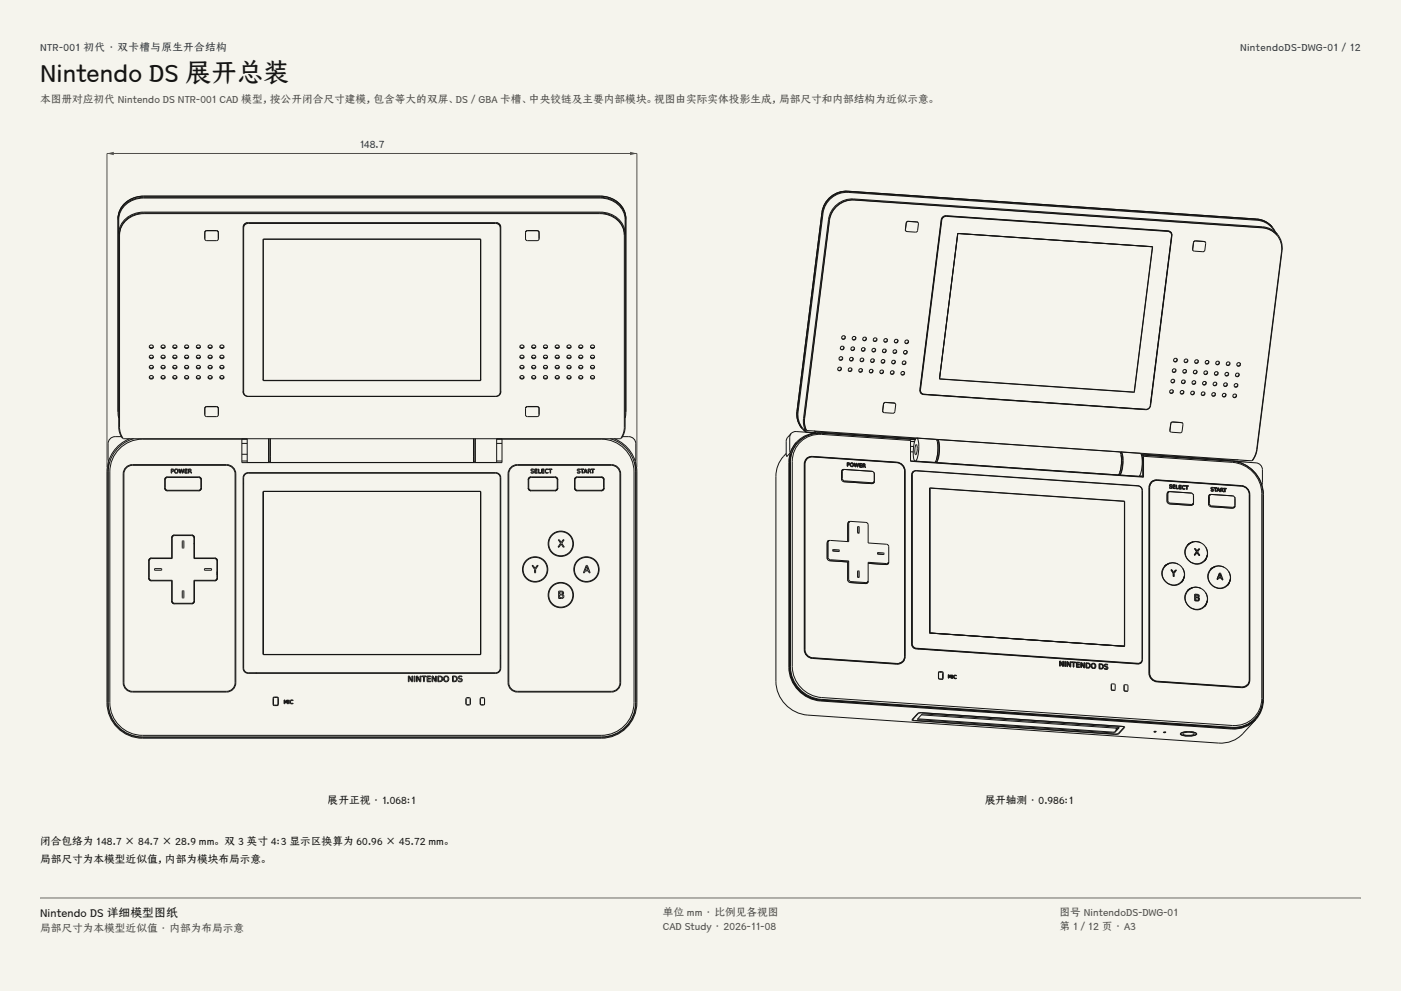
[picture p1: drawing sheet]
<svg xmlns="http://www.w3.org/2000/svg" width="420mm" height="297mm" viewBox="0 0 420 297" stroke-linecap="round" stroke-linejoin="round" font-family="sans-serif">
<g fill="#f5f4ed">
<path d="M0 0h420v297h-420z"/>
<path d="M12 12h396v275h-396z"/>
</g>
<g fill="none" stroke="#141413" stroke-width=".3">
<path d="M35.4 65.5a7.3 7.3 0 0 1 7.7-6.7h136.8a7.3 7.3 0 0 1 7.7 6.7M35.4 65.5a7.2 7.2 0 0 1 7.7-6.7h136.8a7.3 7.3 0 0 1 7.7 6.7M35.4 65.5v58.2l.2 1.6M35.4 65.8a7.2 7.2 0 0 1 7.7-6.7h136.8a7.3 7.3 0 0 1 7.7 6.7M35.6 70a7 7 0 0 1 7.5-6.4h136.8a7.1 7.1 0 0 1 7.5 6.4M35.8 70.4a6.9 6.9 0 0 1 7.4-6.4h136.6a7 7 0 0 1 7.4 6.4M37.6 66a7.9 7.9 0 0 1 5.6-2.2h136.6a7 7 0 0 1 7.4 6.4v57.9l-.3 1.8-.9 1.6h-149l-.9-1.6-.3-1.8v-57.9a5.9 5.9 0 0 1 1.8-4.2zM61.4 69.7l.6-.5h2.9l.6 .5M61.5 69.3l.5-.2 3.2 .1 .3 .4-.1 2.3-.5 .2h-3.2l-.3-.5zM73 68.2a1.29 1.29 0 0 1 1.4-1.2h74.2a1.33 1.33 0 0 1 1.4 1.2M73.2 67.3l1.2-.6h74.2a1.43 1.43 0 0 1 1.5 1.3v49.5a1.38 1.38 0 0 1-1.5 1.3h-74.2a1.43 1.43 0 0 1-1.5-1.3v-49.5zM74.1 66.7l-.6 .3-.5 .9v49.7a1.29 1.29 0 0 0 1.4 1.2"/>
<path d="M78.9 71.7h65.2v42.3h-65.2zM78.9 71.8h65.2M79 71.7l-.1 42.2 .2 .1h64.9v-42.3M148.9 66.7l.6 .3 .5 .9v49.7a1.29 1.29 0 0 1-1.4 1.2M157.5 69.7l.6-.5h2.9l.6 .5M157.6 69.3l.5-.2 3.2 .1 .3 .4-.1 2.3-.5 .2h-3.2l-.3-.5zM187.6 65.5v58.2l-.2 1.6M44.8 113a.64 .64 0 0 0 .6 .4 .64 .64 0 0 0 .6-.4M44.8 109.9a.64 .64 0 0 0 .6 .5 .64 .64 0 0 0 .6-.5M44.8 106.9a.64 .64 0 0 0 .6 .4 .64 .64 0 0 0 .6-.4M44.8 103.8a.64 .64 0 0 0 .6 .4 .64 .64 0 0 0 .6-.4M48.3 113a.64 .64 0 0 0 .6 .4 .64 .64 0 0 0 .6-.4"/>
<path d="M48.3 109.9a.64 .64 0 0 0 .6 .5 .64 .64 0 0 0 .6-.5M48.3 106.9a.64 .64 0 0 0 .6 .4 .64 .64 0 0 0 .6-.4M48.3 103.8a.64 .64 0 0 0 .6 .4 .64 .64 0 0 0 .6-.4M51.8 113a.64 .64 0 0 0 .6 .4 .64 .64 0 0 0 .6-.4M51.8 109.9a.64 .64 0 0 0 .6 .5 .64 .64 0 0 0 .6-.5M51.8 106.9a.64 .64 0 0 0 .6 .4 .64 .64 0 0 0 .6-.4M51.8 103.8a.64 .64 0 0 0 .6 .4 .64 .64 0 0 0 .6-.4M55.3 113a.64 .64 0 0 0 .6 .4 .64 .64 0 0 0 .7-.4M55.3 109.9a.64 .64 0 0 0 .6 .5 .64 .64 0 0 0 .7-.5M55.3 106.9a.64 .64 0 0 0 .6 .4 .64 .64 0 0 0 .7-.4M55.3 103.8a.64 .64 0 0 0 .6 .4 .64 .64 0 0 0 .7-.4M58.9 113a.64 .64 0 0 0 .6 .4 .64 .64 0 0 0 .6-.4"/>
<path d="M58.9 109.9a.64 .64 0 0 0 .6 .5 .64 .64 0 0 0 .6-.5M58.9 106.9a.64 .64 0 0 0 .6 .4 .64 .64 0 0 0 .6-.4M58.9 103.8a.64 .64 0 0 0 .6 .4 .64 .64 0 0 0 .6-.4M62.4 113a.64 .64 0 0 0 .6 .4 .64 .64 0 0 0 .6-.4M62.4 109.9a.64 .64 0 0 0 .6 .5 .64 .64 0 0 0 .6-.5M62.4 106.9a.64 .64 0 0 0 .6 .4 .64 .64 0 0 0 .6-.4M62.4 103.8a.64 .64 0 0 0 .6 .4 .64 .64 0 0 0 .6-.4M65.9 113a.64 .64 0 0 0 .6 .4 .64 .64 0 0 0 .6-.4M65.9 109.9a.64 .64 0 0 0 .6 .5 .64 .64 0 0 0 .6-.5M65.9 106.9a.64 .64 0 0 0 .6 .4 .64 .64 0 0 0 .6-.4M65.9 103.8a.64 .64 0 0 0 .6 .4 .64 .64 0 0 0 .6-.4M72.9 117.3l.2 .7"/>
<path d="M78.9 113.7v.1M144.1 113.7v.1M150.1 117.3l-.2 .7M155.9 113a.64 .64 0 0 0 .6 .4 .64 .64 0 0 0 .6-.4M155.9 109.9a.64 .64 0 0 0 .6 .5 .64 .64 0 0 0 .6-.5M155.9 106.9a.64 .64 0 0 0 .6 .4 .64 .64 0 0 0 .6-.4M155.9 103.8a.64 .64 0 0 0 .6 .4 .64 .64 0 0 0 .6-.4M159.4 113a.64 .64 0 0 0 .6 .4 .64 .64 0 0 0 .6-.4M159.4 109.9a.64 .64 0 0 0 .6 .5 .64 .64 0 0 0 .6-.5M159.4 106.9a.64 .64 0 0 0 .6 .4 .64 .64 0 0 0 .6-.4M159.4 103.8a.64 .64 0 0 0 .6 .4 .64 .64 0 0 0 .6-.4M162.9 113a.64 .64 0 0 0 .6 .4 .64 .64 0 0 0 .6-.4"/>
<path d="M162.9 109.9a.64 .64 0 0 0 .6 .5 .64 .64 0 0 0 .6-.5M162.9 106.9a.64 .64 0 0 0 .6 .4 .64 .64 0 0 0 .6-.4M162.9 103.8a.64 .64 0 0 0 .6 .4 .64 .64 0 0 0 .6-.4M166.4 113a.64 .64 0 0 0 .7 .4 .64 .64 0 0 0 .6-.4M166.4 109.9a.64 .64 0 0 0 .7 .5 .64 .64 0 0 0 .6-.5M166.4 106.9a.64 .64 0 0 0 .7 .4 .64 .64 0 0 0 .6-.4M166.4 103.8a.64 .64 0 0 0 .7 .4 .64 .64 0 0 0 .6-.4M170 113a.64 .64 0 0 0 .6 .4 .64 .64 0 0 0 .6-.4M170 109.9a.64 .64 0 0 0 .6 .5 .64 .64 0 0 0 .6-.5M170 106.9a.64 .64 0 0 0 .6 .4 .64 .64 0 0 0 .6-.4M170 103.8a.64 .64 0 0 0 .6 .4 .64 .64 0 0 0 .6-.4M173.5 113a.64 .64 0 0 0 .6 .4 .64 .64 0 0 0 .6-.4"/>
<path d="M173.5 109.9a.64 .64 0 0 0 .6 .5 .64 .64 0 0 0 .6-.5M173.5 106.9a.64 .64 0 0 0 .6 .4 .64 .64 0 0 0 .6-.4M173.5 103.8a.64 .64 0 0 0 .6 .4 .64 .64 0 0 0 .6-.4M177 113a.64 .64 0 0 0 .6 .4 .64 .64 0 0 0 .6-.4M177 109.9a.64 .64 0 0 0 .6 .5 .64 .64 0 0 0 .6-.5M177 106.9a.64 .64 0 0 0 .6 .4 .64 .64 0 0 0 .6-.4M177 103.8a.64 .64 0 0 0 .6 .4 .64 .64 0 0 0 .6-.4M32.8 138.6l-.3 1.1-.2 1.6v69.4a10.3 10.3 0 0 0 10.3 10.3h137.8a10.3 10.3 0 0 0 10.3-10.3v-69.4l-.2-1.6-.3-1.1M36.4 130.9a3.3 3.3 0 0 0-3.7 1l-.3 1.1v4.3l.2 .9M36.8 131.3l-.5-.5-.4-1.1-.3-1.7v-62.2a7 7 0 0 1 7.5-6.4h136.8a7.1 7.1 0 0 1 7.5 6.4v62.2l-.3 1.7-.4 1.1-.5 .5M38.9 131.5a10.7 10.7 0 0 0-6.8 9.9v69.2a10.7 10.7 0 0 0 10.7 10.6h137.4a10.7 10.7 0 0 0 10.7-10.6v-69.2a10.7 10.7 0 0 0-6.8-9.9M40 131.5a10.3 10.3 0 0 0-7.6 9.9v69.2a10.3 10.3 0 0 0 10.4 10.3h137.4a10.3 10.3 0 0 0 10.4-10.3v-69.2a10.3 10.3 0 0 0-7.6-9.9"/>
<path d="M61.4 122.4l.6-.5h2.9l.6 .5M61.5 122.1l.5-.3 3.2 .1 .3 .4-.1 2.3-.5 .3-3.2-.1-.3-.4zM72.5 132.9h1.6M72.5 138.2h1.6M72.5 131.5v7.1h78v-7.1M72.5 136.1h1.6M74.1 131.5v7.1h6.4v-7.1M74.1 131.6h-31.3a9.8 9.8 0 0 0-9.9 9.8v69.2a9.8 9.8 0 0 0 9.9 9.8h137.4a9.8 9.8 0 0 0 9.9-9.8v-69.2a9.8 9.8 0 0 0-9.9-9.8h-31.3M80.5 136.1h.1M80.5 131.6h.1M80.5 132.9h.1M80.5 138.2h.1"/>
<path d="M80.6 131.5v6.9h.4v-6.9M81 131.6h.1M81 132.9h.1M81 138.2h.1M81.1 131.5v7.1h60.8v-7.1M141.9 131.6h.1M141.9 132.9h.1M141.9 138.2h.1M142 131.5v6.9h.4v-6.9M142.4 131.6h.1M142.4 132.9h.1M142.4 138.2h.1"/>
<path d="M142.5 131.5v7.1h6.4v-7.1M148.9 132.9h1.6M148.9 138.2h1.6M157.5 122.4l.6-.5h2.9l.6 .5M157.6 122.1l.5-.3 3.2 .1 .3 .4-.1 2.3-.5 .3-3.2-.1-.3-.4zM186.6 130.9a3.3 3.3 0 0 1 3.7 1l.3 1.1v4.3l-.2 .9M37.5 140.3a2.77 2.77 0 0 1 2.2-1.1h28.2a2.78 2.78 0 0 1 2.8 2.8v62.6a2.78 2.78 0 0 1-2.8 2.8h-28.2a2.78 2.78 0 0 1-2.8-2.8v-62.6zM37.7 140.4a2.56 2.56 0 0 1 2-.9h28.2a2.56 2.56 0 0 1 2.6 2.5v62.6a2.56 2.56 0 0 1-2.6 2.6h-28.2a2.56 2.56 0 0 1-2.6-2.6v-62.6zM49.6 143.2l.6-.3h9.3a.85 .85 0 0 1 .9 .9v2.4a.85 .85 0 0 1-.9 .9h-9.3a.85 .85 0 0 1-.8-.9v-2.4zM49.8 143.3l.5-.2 9.5 .1 .4 .6v2.7l-.7 .4h-9.5l-.5-.7v-2.4zM51.3 140.6h.4a.41 .41 0 0 1 .4 .5 .41 .41 0 0 1-.6 .2v.5h-.2zM51.5 140.7h.2a.24 .24 0 0 1 .2 .2 .24 .24 0 0 1-.2 .3h-.2z"/>
<path d="M53.6 140.6h.2l.2 1 .3-1h.2l.2 1 .3-1h.2l-.3 1.2h-.3l-.2-1.1-.3 1.1h-.2zM55.4 140.6h.8l-.6 .1v.4h.6l-.6 .1v.5l.6 .1h-.8zM56.5 140.6h.4a.35 .35 0 0 1 .4 .2 .35 .35 0 0 1-.2 .4l.4 .6-.7-.5h-.1v.5h-.2zM56.7 140.7l.4 .1v.3h-.4zM72.9 144.8h.1M72.9 145h.1M73.2 142.3l1.2-.7h74.2a1.5 1.5 0 0 1 1.5 1.5v57.2a1.5 1.5 0 0 1-1.5 1.5h-74.2a1.5 1.5 0 0 1-1.5-1.5v-57.2zM73.3 142.4l1.1-.6h74.2a1.39 1.39 0 0 1 1.4 1.4v57a1.39 1.39 0 0 1-1.4 1.4h-74.2a1.39 1.39 0 0 1-1.4-1.4v-57zM78.9 147.3h65.2v48.9h-65.2zM79.1 147.3l-.2 .2v48.5l.2 .1h64.9l.1-48.6-.2-.2M152.9 140.3a2.77 2.77 0 0 1 2.2-1.1h28.2a2.78 2.78 0 0 1 2.8 2.8v62.6a2.78 2.78 0 0 1-2.8 2.8h-28.2a2.78 2.78 0 0 1-2.8-2.8v-62.6zM153.1 140.4a2.56 2.56 0 0 1 2-.9h28.2a2.56 2.56 0 0 1 2.6 2.5v62.6a2.56 2.56 0 0 1-2.6 2.6h-28.2a2.56 2.56 0 0 1-2.6-2.6v-62.6z"/>
<path d="M158.6 143.2l.6-.3h7.2a.85 .85 0 0 1 .8 .9v2.4a.85 .85 0 0 1-.8 .9h-7.2a.85 .85 0 0 1-.9-.9v-2.4zM158.7 143.3l.6-.2 7.3 .1 .5 .6-.1 2.7-.7 .4h-7.3l-.5-.7v-2.4zM159.3 140.6h.7v.2l-.6-.1a.31 .31 0 0 0 0 .4 .31 .31 0 0 0 .4 0 .42 .42 0 0 1 0 .7 .42 .42 0 0 1-.6-.2l.2 .1a.27 .27 0 0 0 .4 0 .27 .27 0 0 0-.1-.4 .42 .42 0 0 1-.5-.2 .42 .42 0 0 1 .1-.5zM160.3 140.6h.8l-.6 .1v.4h.6l-.6 .1v.5l.6 .1h-.8zM161.4 140.6h.2v1.1l.6 .1h-.8zM162.3 140.6h.8l-.6 .1v.4h.6l-.6 .1v.5l.7 .1h-.9zM163.5 140.7a.49 .49 0 0 1 .9 .1 .49 .49 0 0 0-.7 0 .49 .49 0 0 0 0 .7 .49 .49 0 0 0 .7 0 .6 .6 0 0 1-.9 .1 .6 .6 0 0 1 0-.9zM164.5 140.6h1l-.4 .1v1.1h-.2v-1.1zM172.5 143.2l.6-.3h7.1a.85 .85 0 0 1 .9 .9v2.4a.85 .85 0 0 1-.9 .9h-7.1a.85 .85 0 0 1-.9-.9v-2.4zM172.6 143.3l.5-.2 7.4 .1 .4 .6v2.7l-.7 .4h-7.3l-.5-.7v-2.4zM173.2 140.6h.6v.2l-.5-.1a.31 .31 0 0 0 0 .4 .31 .31 0 0 0 .4 0 .42 .42 0 0 1 0 .7 .42 .42 0 0 1-.7-.2l.2 .1a.27 .27 0 0 0 .4 0 .27 .27 0 0 0 0-.4 .42 .42 0 0 1-.5-.2 .42 .42 0 0 1 .1-.5zM174 140.6h1.1l-.5 .1v1.1h-.1v-1.1z"/>
<path d="M175.4 140.6h.2l.5 1.2-.3-.3h-.6l-.2 .3zM175.5 140.7l.3 .6h-.5zM176.3 140.6h.4a.35 .35 0 0 1 .4 .2 .35 .35 0 0 1-.2 .4l.4 .6-.7-.5h-.1v.5h-.2zM176.5 140.7l.4 .1v.3h-.4zM177.2 140.6h1l-.4 .1v1.1h-.2v-1.1zM44.8 167.5l.6-.3h6.1v-6a.85 .85 0 0 1 .8-.9h5.1a.85 .85 0 0 1 .9 .9v6h6a.85 .85 0 0 1 .9 .9v5.1a.85 .85 0 0 1-.9 .9h-6v6a.85 .85 0 0 1-.9 .9h-5.1a.85 .85 0 0 1-.8-.9v-6h-6.1a.85 .85 0 0 1-.8-.9v-5.1zM44.9 167.6l.6-.2h6.1v-6.1l.2-.6 .6-.2 5.3 .1 .4 .7v6.1h6.2l.5 .2 .2 .5v5.4l-.7 .4h-6.2v6.2l-.2 .5-.5 .2-5.3-.1-.5-.6v-6.2h-6.1l-.7-.4-.1-5.4zM46.4 170.4h2l.1 .4-2.1 .1zM54.7 162.1l.4 .1-.1 2h-.4zM54.7 177.1h.4l-.1 2.1-.4-.1zM58.1 162.8l.2 .2M58.3 161l-.2 .2"/>
<path d="M61.3 170.4h2l.1 .4-2 .1zM65 171.3v1M159.5 169.5h.3l.6 .9 .6-.9h.3l-.7 1.1v1.1h-.3v-1.1zM167.4 161.8h.3l.5 .8 .6-.8h.3l-.7 1 .8 1.2h-.4l-.6-1-.6 1h-.3l.8-1.2zM167.5 177.2h.7a.53 .53 0 0 1 .7 .3 .53 .53 0 0 1-.3 .7 .62 .62 0 0 1 .4 .7 .62 .62 0 0 1-.7 .5h-.8zM167.8 178.3h.5a.41 .41 0 0 1 .4 .4 .41 .41 0 0 1-.4 .4h-.5zM167.8 177.4h.4a.34 .34 0 0 1 .5 .3 .34 .34 0 0 1-.5 .4h-.4zM175.7 169.5h.4l.8 2.2h-.3l-.2-.6h-1l-.2 .6h-.3zM175.9 169.8l.4 1.1h-.8zM150 196.4l.1 .1M150 196.6h.1M150.1 197.4h-.1"/>
<path d="M150.1 197.2h-.1M76.8 201.6v.2M77 201.6v.2M82 209l1.1-.1 .3 .2 .1 2-.2 .3-1.1 .1-.3-.2v-2zM82.1 209.1l1.2 .1-.1 2.1-1.2-.1zM85.2 209.8h.2l.3 .8 .3-.8h.2v1.1h-.1v-1l-.3 .8-.5-.8v1h-.1zM86.5 209.8h.2v1.1h-.2zM87.1 209.9a.45 .45 0 0 1 .8 .1 .45 .45 0 0 0-.7 0 .45 .45 0 0 0 0 .7 .45 .45 0 0 0 .7 0 .55 .55 0 0 1-.9 .1 .55 .55 0 0 1 .1-.9zM122.4 202.6h.3l.8 1.4v-1.4h.2v1.7h-.3l-.8-1.4v1.4h-.2zM124.2 202.6h.2v1.7h-.2zM124.9 202.6h.3l.7 1.4v-1.4h.2v1.7h-.3l-.7-1.4v1.4h-.2zM126.4 202.6h1.4v.2h-.6v1.5h-.2v-1.5h-.6z"/>
<path d="M128 202.6h1.1v.2h-.8v.5h.8v.2h-.8v.6h.8v.2h-1.1zM129.5 202.6h.3l.8 1.4v-1.4h.2v1.7h-.3l-.8-1.4v1.4h-.2zM131.3 202.6a.97 .97 0 0 1 1.4 .9 .97 .97 0 0 1-1.4 .8zM131.5 202.8a.71 .71 0 0 1 1 .7 .71 .71 0 0 1-1 .6zM135.7 202.6a.97 .97 0 0 1 1.4 .9 .97 .97 0 0 1-1.4 .8zM135.9 202.8a.71 .71 0 0 1 .9 .7 .71 .71 0 0 1-.9 .6zM137.5 202.7a.61 .61 0 0 1 1 .2l-.1-.1a.36 .36 0 0 0-.6-.1 .36 .36 0 0 0 0 .6 .61 .61 0 0 1 .8 .7 .61 .61 0 0 1-1.1 .3l-.1-.3a.44 .44 0 0 0 .6 .2 .44 .44 0 0 0 .2-.6 .57 .57 0 0 1-.7-.2 .57 .57 0 0 1 0-.7zM139.8 209.2h1.1v2l-1.2-.1zM144.1 209.2h1.1l-.1 2-1.1-.1z"/>
<circle cx="45.4" cy="110.1" r=".6"/>
<circle cx="45.4" cy="113.1" r=".6"/>
<circle cx="45.4" cy="104" r=".6"/>
<circle cx="45.4" cy="107" r=".6"/>
<circle cx="48.9" cy="104" r=".6"/>
<circle cx="48.9" cy="110.1" r=".6"/>
<circle cx="48.9" cy="113.1" r=".6"/>
<circle cx="48.9" cy="107" r=".6"/>
<circle cx="52.4" cy="113.1" r=".6"/>
<circle cx="52.4" cy="110.1" r=".6"/>
<circle cx="52.4" cy="104" r=".6"/>
<circle cx="52.4" cy="107" r=".6"/>
<circle cx="56" cy="113.1" r=".6"/>
<circle cx="56" cy="104" r=".6"/>
<circle cx="56" cy="110.1" r=".6"/>
<circle cx="56" cy="107" r=".6"/>
<circle cx="59.5" cy="104" r=".6"/>
<circle cx="59.5" cy="110.1" r=".6"/>
<circle cx="59.5" cy="113.1" r=".6"/>
<circle cx="59.5" cy="107" r=".6"/>
<circle cx="63" cy="110.1" r=".6"/>
<circle cx="63" cy="113.1" r=".6"/>
<circle cx="63" cy="104" r=".6"/>
<circle cx="63" cy="107" r=".6"/>
<circle cx="66.5" cy="110.1" r=".6"/>
<circle cx="66.5" cy="104" r=".6"/>
<circle cx="66.5" cy="113.1" r=".6"/>
<circle cx="66.5" cy="107" r=".6"/>
<circle cx="156.5" cy="113.1" r=".6"/>
<circle cx="156.5" cy="104" r=".6"/>
<circle cx="156.5" cy="110.1" r=".6"/>
<circle cx="156.5" cy="107" r=".6"/>
<circle cx="160" cy="110.1" r=".6"/>
<circle cx="160" cy="113.1" r=".6"/>
<circle cx="160" cy="104" r=".6"/>
<circle cx="160" cy="107" r=".6"/>
<circle cx="163.6" cy="110.1" r=".6"/>
<circle cx="163.6" cy="113.1" r=".6"/>
<circle cx="163.6" cy="104" r=".6"/>
<circle cx="163.6" cy="107" r=".6"/>
<circle cx="167.1" cy="113.1" r=".6"/>
<circle cx="167.1" cy="104" r=".6"/>
<circle cx="167.1" cy="110.1" r=".6"/>
<circle cx="167.1" cy="107" r=".6"/>
<circle cx="170.6" cy="113.1" r=".6"/>
<circle cx="170.6" cy="104" r=".6"/>
<circle cx="170.6" cy="110.1" r=".6"/>
<circle cx="170.6" cy="107" r=".6"/>
<circle cx="174.1" cy="104" r=".6"/>
<circle cx="174.1" cy="113.1" r=".6"/>
<circle cx="174.1" cy="110.1" r=".6"/>
<circle cx="174.1" cy="107" r=".6"/>
<circle cx="177.7" cy="104" r=".6"/>
<circle cx="177.7" cy="113.1" r=".6"/>
<circle cx="177.7" cy="110.1" r=".6"/>
<circle cx="177.7" cy="107" r=".6"/>
<circle cx="52.9" cy="141.2" r=".63"/>
<circle cx="52.9" cy="141.2" r=".48"/>
<circle cx="160.4" cy="170.7" r="3.8"/>
<circle cx="160.4" cy="170.7" r="3.6"/>
<circle cx="168.1" cy="178.3" r="3.8"/>
<circle cx="168.1" cy="163" r="3.8"/>
<circle cx="168.1" cy="163" r="3.6"/>
<circle cx="168.1" cy="178.3" r="3.6"/>
<circle cx="175.8" cy="170.7" r="3.8"/>
<circle cx="175.8" cy="170.7" r="3.6"/>
<circle cx="133.8" cy="203.4" r=".85"/>
<circle cx="133.8" cy="203.4" r=".64"/>
</g>
<path d="M32.1 140v-94h158.8v94" fill="none" stroke="#504e49" stroke-width=".3"/>
<g fill="#504e49">
<path d="M32.1 46l2-.5v1z"/>
<path d="M188.9 45.5l2 .5-2 .5z"/>
</g>
<g fill="none" stroke="#141413" stroke-width=".3">
<path d="M254.2 57.3a7.4 7.4 0 0 0-7.8 6.4M246.4 63.7a7.4 7.4 0 0 1 7.7-6.4l122.6 8.4 1.5 .2 1.4 .6 1.7 1.5M246.4 63.7l-7.5 59.6M271.4 68.8l.1 .4M271.5 69.2h.1M272.3 66.3l-.6 .5-.1 2.4M272.3 66.3l2.9 .4M272.3 66.4l-.6 .4M274.8 66.5l.4 .2M275.2 66.7h.1M275.2 66.7l-.1 2.4-.3 .4-3.2-.3M282.5 65.1l1.2-.5 66.5 4.6a1.25 1.25 0 0 1 1.1 1.4l-6.4 50.9a1.44 1.44 0 0 1-1.5 1.3l-66.5-4.5a1.25 1.25 0 0 1-1.1-1.5l6.4-50.9z"/>
<path d="M287.1 70.1l58.3 3.8M287.1 70.1l-5.5 43.4M287.1 70.1l-5.4 43.4M287.1 70.1l.2-.1-.2 .1M345.3 73.9l.1 .1M345.3 74h.1M345.4 74h.1M345.4 73.9l-5.4 43.6-58.4-4M345.4 74l-5.4 43.5-58.3-4M345.4 73.9v.1M351 69.8l-.9-.4-66.4-4.6a1.34 1.34 0 0 0-1.4 1.2l-6.4 50.8 .3 .9M351 69.8l.2 .9"/>
<path d="M351 69.8l-1-.6-66.4-4.5a1.34 1.34 0 0 0-1.4 1.2l-6.4 50.8 .4 1M351 69.6l.3 .9-6.5 51a1.34 1.34 0 0 1-1.4 1.2M357.5 74.7l.1 .4M357.6 75v.1M357.6 75.1h.1M357.8 72.7l-.1 2.4M358.4 72.2l-.6 .5M361 72.4l.3 .1M361.3 72.5h.1M361.3 72.5v.1M361.3 72.6l-2.9-.4-.6 .5M361.3 72.6l-.1 2.4-.3 .4-3.2-.3"/>
<path d="M376.7 65.6a6.6 6.6 0 0 1 4.6 2.4M381.3 68l.2 .1M381.5 68.1l-1.8-1.4-1.3-.6-1.5-.3-122.6-8.3a7.4 7.4 0 0 0-7.8 6.3l-7.5 59.6a6.5 6.5 0 0 0 1.5 5.1M381.5 68.1l.8 1.3M382.8 70.5l-1.6-1.4-1.3-.5-1.5-.3-122.3-8.3a7.1 7.1 0 0 0-7.4 6.1l-7.5 59.3v1.9l.6 1.7M382.8 70.5l.8 1.2 .5 1.4 .1 2.2-7.5 59.4-.4 1.8-1 1.6-133.5-9.1M382.8 70.5a6.2 6.2 0 0 0-4.5-2.3l-122.3-8.3a7.1 7.1 0 0 0-7.4 6.1l-7.5 59.3a5.9 5.9 0 0 0 .7 3.7M382.9 70.2a8.5 8.5 0 0 0-4.6-3.9l-1.5-.3-122.5-8.3a7.2 7.2 0 0 0-7.6 6.2l-7.5 59.6a6.7 6.7 0 0 0 2.1 5.6M382.9 70.2l-1-1-1.3-.7-2.1-.5-122.6-8.4a7.2 7.2 0 0 0-7.5 6.2l-7.5 59.6v1.8l.4 1.7M382.9 70.2l.9 1.3 .4 1.3 .1 2.3-7.4 59.6-.5 1.7-1 1.6M252.1 110.2l.1 .1a.58 .58 0 0 1-.3 .6 .58 .58 0 0 1-.7 0M252.5 107v.2a.58 .58 0 0 1-.2 .6 .58 .58 0 0 1-.7 0"/>
<path d="M252.9 103.9v.2a.58 .58 0 0 1-.2 .6 .58 .58 0 0 1-.7-.1M253.3 100.7v.2a.58 .58 0 0 1-.2 .6 .58 .58 0 0 1-.7 0M255.2 110.4l.1 .2a.58 .58 0 0 1-.3 .6 .58 .58 0 0 1-.6-.1M255.6 107.2l.1 .2a.58 .58 0 0 1-.3 .6 .58 .58 0 0 1-.6 0M256 104.1l.1 .2a.58 .58 0 0 1-.3 .6 .58 .58 0 0 1-.6-.1M256.4 101l.1 .1a.58 .58 0 0 1-.3 .6 .58 .58 0 0 1-.6 0M258.4 110.6l.1 .2a.58 .58 0 0 1-.3 .6 .58 .58 0 0 1-.7-.1M258.8 107.5l.1 .1a.58 .58 0 0 1-.3 .6 .58 .58 0 0 1-.7 0M259.2 104.3l.1 .2a.58 .58 0 0 1-.3 .6 .58 .58 0 0 1-.7-.1M259.6 101.2l.1 .1a.58 .58 0 0 1-.3 .7 .58 .58 0 0 1-.7-.1M261.6 110.8v.2a.58 .58 0 0 1-.2 .6 .58 .58 0 0 1-.7-.1M262 107.7v.1a.58 .58 0 0 1-.3 .7 .58 .58 0 0 1-.6-.1"/>
<path d="M262.3 104.5l.1 .2a.58 .58 0 0 1-.3 .6 .58 .58 0 0 1-.6 0M262.7 101.4l.1 .2a.58 .58 0 0 1-.3 .6 .58 .58 0 0 1-.6-.1M264.7 111l.1 .2a.58 .58 0 0 1-.3 .6 .58 .58 0 0 1-.7 0M265.1 107.9l.1 .2a.58 .58 0 0 1-.3 .6 .58 .58 0 0 1-.7-.1M265.5 104.7l.1 .2a.58 .58 0 0 1-.3 .6 .58 .58 0 0 1-.7 0M265.9 101.6l.1 .2a.58 .58 0 0 1-.3 .6 .58 .58 0 0 1-.7-.1M267.9 111.2v.2a.58 .58 0 0 1-.2 .6 .58 .58 0 0 1-.7 0M268.3 108.1v.2a.58 .58 0 0 1-.2 .6 .58 .58 0 0 1-.7-.1M268.7 105v.1a.58 .58 0 0 1-.2 .6 .58 .58 0 0 1-.7 0M269.1 101.8v.2a.58 .58 0 0 1-.2 .6 .58 .58 0 0 1-.7-.1M271 111.5l.1 .1a.58 .58 0 0 1-.3 .6 .58 .58 0 0 1-.6 0M271.4 108.3l.1 .2a.58 .58 0 0 1-.3 .6 .58 .58 0 0 1-.6-.1"/>
<path d="M271.8 105.2l.1 .1a.58 .58 0 0 1-.3 .7 .58 .58 0 0 1-.7-.1M272.2 102l.1 .2a.58 .58 0 0 1-.3 .6 .58 .58 0 0 1-.7 0M276 117.8l.8 .4 66.6 4.5M276.2 117.7l.8 .5M281.6 113.5h.1M281.7 113.4v.1M281.7 113.5h.1M351.6 116.9l.1 .2a.58 .58 0 0 1-.3 .6 .58 .58 0 0 1-.7 0M352 113.8l.1 .2a.58 .58 0 0 1-.3 .6 .58 .58 0 0 1-.7-.1M352.4 110.7l.1 .1a.58 .58 0 0 1-.3 .6 .58 .58 0 0 1-.7 0M352.8 107.5l.1 .2a.58 .58 0 0 1-.3 .6 .58 .58 0 0 1-.7-.1M354.8 117.2v.1a.58 .58 0 0 1-.2 .6 .58 .58 0 0 1-.7 0"/>
<path d="M355.1 114l.1 .2a.58 .58 0 0 1-.3 .6 .58 .58 0 0 1-.6-.1M355.5 110.9l.1 .1a.58 .58 0 0 1-.3 .7 .58 .58 0 0 1-.6-.1M355.9 107.7l.1 .2a.58 .58 0 0 1-.3 .6 .58 .58 0 0 1-.6 0M357.9 117.4l.1 .1a.58 .58 0 0 1-.3 .7 .58 .58 0 0 1-.7-.1M358.3 114.2l.1 .2a.58 .58 0 0 1-.3 .6 .58 .58 0 0 1-.7 0M358.7 111.1l.1 .2a.58 .58 0 0 1-.3 .6 .58 .58 0 0 1-.7-.1M359.1 107.9l.1 .2a.58 .58 0 0 1-.3 .6 .58 .58 0 0 1-.7 0M361.1 117.6v.2a.58 .58 0 0 1-.2 .6 .58 .58 0 0 1-.7-.1M361.5 114.4v.2a.58 .58 0 0 1-.2 .6 .58 .58 0 0 1-.7 0M361.9 111.3v.2a.58 .58 0 0 1-.2 .6 .58 .58 0 0 1-.7-.1M362.3 108.2v.1a.58 .58 0 0 1-.3 .6 .58 .58 0 0 1-.6 0M364.2 117.8l.1 .2a.58 .58 0 0 1-.3 .6 .58 .58 0 0 1-.6-.1"/>
<path d="M364.6 114.7l.1 .1a.58 .58 0 0 1-.3 .6 .58 .58 0 0 1-.7 0M365 111.5l.1 .2a.58 .58 0 0 1-.3 .6 .58 .58 0 0 1-.7-.1M365.4 108.4l.1 .1a.58 .58 0 0 1-.3 .7 .58 .58 0 0 1-.7-.1M367.4 118l.1 .2a.58 .58 0 0 1-.3 .6 .58 .58 0 0 1-.7-.1M367.8 114.9v.1a.58 .58 0 0 1-.2 .7 .58 .58 0 0 1-.7-.1M368.2 111.7v.2a.58 .58 0 0 1-.2 .6 .58 .58 0 0 1-.7 0M368.6 108.6v.2a.58 .58 0 0 1-.2 .6 .58 .58 0 0 1-.7-.1M370.5 118.2l.1 .2a.58 .58 0 0 1-.3 .6 .58 .58 0 0 1-.6 0M370.9 115.1l.1 .2a.58 .58 0 0 1-.3 .6 .58 .58 0 0 1-.6-.1M371.3 111.9l.1 .2a.58 .58 0 0 1-.3 .6 .58 .58 0 0 1-.6 0M371.7 108.8l.1 .2a.58 .58 0 0 1-.3 .6 .58 .58 0 0 1-.6-.1M235.7 135.9a9.2 9.2 0 0 0-3.1 6.9v61.4a10.4 10.4 0 0 0 9.6 10.1l123.1 8.4a9 9 0 0 0 7.3-2.8l3.9-4.2"/>
<path d="M237.1 136.1l-.4 2.4v61.6M237.1 136.1l-.4 2.4M237.1 136.1h.1M237.2 129.9l-.5 1.2 .2 4.6M237.2 129.9a3.5 3.5 0 0 0-1.5 2v4.1l.2 .8 1-1.1M238.8 132.6l-1.1 1.4-.8 1.7M238.8 132.5v.1M238.8 132.5a8.9 8.9 0 0 0-2.3 6.1v61.4a10.4 10.4 0 0 0 9.6 10.1l123.1 8.4a9 9 0 0 0 7.3-2.8M238.9 123.3a6.6 6.6 0 0 0 1.5 5M238.9 123.3a6.5 6.5 0 0 0 1.5 5M239.2 132.6a8.5 8.5 0 0 0-2.4 6v61.4a10 10 0 0 0 9.3 9.7l123.1 8.4a8.6 8.6 0 0 0 7.2-2.8M239.2 132.6a8.5 8.5 0 0 0-2.2 5.8v61.4a10 10 0 0 0 9.2 9.8l123.2 8.4a8.7 8.7 0 0 0 7-2.7"/>
<path d="M240.4 128.3l.1 .2M240.5 128.5l1.1 1M241.3 129.1l.7 .4M241.3 128.9l-.1-.2 .1 .4M241.3 128.9l.4 .1M241.3 128.9h.1M241.6 129.5h.1M241.7 137.6l.6-.5 1.2-.2 25.3 1.7a2.69 2.69 0 0 1 2.5 2.6v55.6l-.6 1.6M241.7 137.5l.7-.5 1.2-.2 25.2 1.7a2.69 2.69 0 0 1 2.5 2.6v55.7a2.28 2.28 0 0 1-2.5 2.3l-25.2-1.8a2.69 2.69 0 0 1-2.5-2.6v-55.6l.2-.9zM241.8 137.7l-.6 1.5v55.6l.3 1 1 1.1 1 .3 25.3 1.7h.8l.9-.6M241.8 137.7h.1M241.9 137.6l-.6 1.5v55.6l.2 1 1.1 1.1 1 .3 25.3 1.7 1.1-.2 .6-.4"/>
<path d="M241.9 137.6l.9-.6h.8l25.3 1.7 1 .3 1 1.1 .3 1v55.6l-.6 1.5M241.9 137.6l-.1 .1M244 129.2l2 .3 28.6 2M244.6 129.7l-5.9-.4-.8 .2-.7 .4M246.2 129.9a8.7 8.7 0 0 0-7 2.7M246.2 129.9l28.2 1.9M254 139.7h.2M254 138.6l.6 .1 .1 .5M254 138.6h.1M254 139.7h.1M254 138.6v1.1M254.2 139.7v.1"/>
<path d="M254.3 138.8l.3 .2M254.3 138.8h-.1v.4l.4-.2M254.6 139.3h-.4v.4M254.7 139.2h.1M254.9 139.2l.3 .6 .6-.1M255 138.8a.59 .59 0 0 1 .8 .1 .59 .59 0 0 1 0 .8M255 138.8l-.1 .4M255.1 138.9a.44 .44 0 0 0 0 .6 .44 .44 0 0 0 .5 .1M255.4 138.8l-.3 .1M255.4 138.8l.3 .3-.1 .5M255.6 139.6h.1M255.8 139.7h.1"/>
<path d="M256 138.8l.4 .9 .3-.9M256 138.8h.1M256 138.8l.3 1.1M256.3 139.9h.2M256.3 139.9h.1M256.5 139.9l.3-.9 .2 .9M256.5 139.9h.1M256.7 138.8h.1l.3 1 .2-1M256.7 138.8h.1M257 139.9l.2 .1M257 139.9h.1M257.2 140h.1"/>
<path d="M257.3 138.8l.2 .1-.3 1.1M257.3 138.8v.1M257.7 140h.7M257.7 138.9l.7 .1M257.7 138.9h.1M257.7 140h.1M257.7 138.9v1.1M258.4 139.5h-.6v.4l.6 .1M258.4 139.5h.1M258.4 139h-.6v.3l.6 .2M258.4 139v.1M258.6 138.9l.7 .2v.4"/>
<path d="M258.6 138.9h.1M258.6 138.9v1.2M259.2 139.2l-.4-.1v.4l.4-.2M259.2 139.2v.1M259.2 139.1v.2M259.2 139.8l-.4-.2v.5M259.2 139.8h.1M259.2 139.8l.2 .3M259.3 139.5l.2 .6M259.3 139.5h.1M264.6 123.1l.1 .4M264.7 123.5h.1"/>
<path d="M264.8 121.1l-.1 2.4M265.5 120.6l-.6 .5M268 120.8l.4 .1M268.4 120.9v.1M268.4 121l-3-.4-.6 .5M268.4 121l-.1 2.4-.4 .4-3.2-.3M272.9 131.7l.1 .3M273 132l-26.7-1.8a8.1 8.1 0 0 0-8.8 8.1v61.4a9.5 9.5 0 0 0 8.8 9.3l123.2 8.4a8.1 8.1 0 0 0 8.8-8.1v-61.4a9.5 9.5 0 0 0-8.8-9.3l-26.7-1.8M273 138.1l69.6 4.7M273 133.8h.9M273 135.4h.8M273 132v6.3l69.8 4.7v-6.2"/>
<path d="M274.2 132.3h-1.2l1.2 .1M274.5 131.6l-28.4-1.9a9 9 0 0 0-7.3 2.8M274.5 133.4l.2-.2a3.3 3.3 0 0 1-.2 3.1l-.3-1.2zM274.5 131.5l.3-.2a5.4 5.4 0 0 1 .5 4.4l-.1 .8a2.05 2.05 0 0 1-.8 1.7 5.9 5.9 0 0 1-.5-4.5zM274.8 131.3l5.8 .4a5.4 5.4 0 0 1 .5 4.4l-.2 .8a2.05 2.05 0 0 1-.8 1.7M278.2 138.5h.1M280.9 131.8l.2-.1a7.2 7.2 0 0 1 .2 5.7l-.3 .9-.4 .3-.2-.1 .1-.1a7 7 0 0 0 .9-5.5l-.2-.8-.4-.2zM281.1 132.6l.1 2.3-.5 2.9M281.1 131.7l54.5 3.7a7.2 7.2 0 0 1 .2 5.7l-.3 .9-.4 .3M336 135.5h.1a5.4 5.4 0 0 1 .5 4.4l-.2 .8a1.57 1.57 0 0 1-.9 1.6l.1-.1a7 7 0 0 0 .9-5.6l-.3-.8-.3-.1zM336.1 136.4l.1 2.3-.5 2.8M336.1 135.5l5.7 .4a5.4 5.4 0 0 1 .5 4.3l-.1 .9a2.05 2.05 0 0 1-.8 1.7"/>
<path d="M342.1 136.1l26.1 1.7h3M342.2 136.3l27 1.8a10.4 10.4 0 0 1 9.6 10.1v61.4a8.9 8.9 0 0 1-2.3 6.1M342.2 136.4l27.2 1.8a10 10 0 0 1 9.2 9.8v61.4a8.6 8.6 0 0 1-2.2 5.9M342.3 137h.2M342.5 137l-.1 .7M342.5 138.2h.1M342.5 138.2l-.1 .1M342.6 137v5.8M342.8 136.8l-.1-.4-.1 .6M343.3 122.7h.1M344.9 121.4l-.1 .1M350.7 128.9l.1 .4"/>
<path d="M350.8 129.3h.1M350.8 129.3l.1 .1M351 126.9l-.1 2.5M351.6 126.5l-.6 .5M354.1 126.6l.4 .2M354.5 126.8h.1M354.5 126.8l-2.9-.3-.6 .4M354.5 126.8l-.1 2.4-.3 .5-3.2-.3M370.6 138.3l5.9 .4a2.07 2.07 0 0 1 2 2l-.2 4.6M371.5 138.3l-.2 .1M374 138l-3 .3M252.3 143.6l.2 .5 .5 .3 8.6 .5 .5-.5v-2.4l-.2-.5-.5-.2-8.6-.6-.5 .5v2.7"/>
<path d="M252.6 140.9l-.2 .1M252.7 140.9l-.2 2.5 .4 .6 8.5 .7 .5-.2M252.7 140.9l-.4 .7M252.8 140.8l-.4 .2 .4-.2M252.9 144.4h.1M253 144.4l8.2 .5 .7-.4M253.2 140.7l-.5 .2M254.5 156.6l-.3 .1M254.6 156.5l.5-.2 4.8 .3 .4 .7v5.4l5.5 .4 .4 .2 .2 .5v4.7l-.2 .5M254.6 156.5l-.2 5.8-5.5-.3-.5 .2M254.6 156.5l-.4 .7M254.7 156.4l-.4 .2 .4-.2"/>
<path d="M254.9 156.3l-.4 .1-.3 .4v5.5M254.9 156.3h.1M257.2 157.8h-.1M257.2 157.8l-.1 1.8 .4 .1M257.2 157.8l.4 .1-.1 1.8M257.5 159.7h.1M258.4 140h.1M258.6 140.1h.2M258.6 140.1h.1M258.8 140.1h.1M259.4 140.1h.1M259.5 140.1h.1"/>
<path d="M261.4 141.2l.2 .1M261.9 144.5l-.1 .3M262 141.6l.1 .5M262 144.3l-.1 .5M262 144.3h.1M262.1 144.1l-.2 .4M273.6 141.4l1-.4 66.5 4.6a1.45 1.45 0 0 1 1.4 1.4v50.8l-.6 1-.8 .2-66.5-4.5a1.45 1.45 0 0 1-1.3-1.5v-50.7zM273.8 141.5l-.3 .8v50.7a1.34 1.34 0 0 0 1.2 1.3l66.4 4.5 1-.4M273.8 141.5l.9-.4 66.4 4.5a1.35 1.35 0 0 1 1.3 1.4v50.6l-.3 .8M273.8 141.5l-.4 .9v50.7a1.34 1.34 0 0 0 1.2 1.3l66.4 4.5 1.1-.5M273.9 141.4l-.4 .2M278.7 146.4l58.4 3.8-.1 43.5"/>
<path d="M278.7 146.4v43.2M278.7 146.4h.1M278.8 146.4h.1M278.8 146.3v.1M278.8 146.3l58.2 4 .1 43.3M278.8 146.3l-.1 .1M341.6 142.6l1 .1M342.6 142.8l.2 .2M345 144.6l1-.6 .8-.1 25.3 1.7a2.69 2.69 0 0 1 2.5 2.7v55.6l-.6 1.5M345 144.6l1.1-.7 .8-.1 25.3 1.7a2.69 2.69 0 0 1 2.5 2.7v55.6a2.28 2.28 0 0 1-2.5 2.3l-25.3-1.7a2.69 2.69 0 0 1-2.5-2.7v-55.6l.2-.8zM345.1 144.8l-.5 1.4v55.6l.2 1 1 1.1 1.1 .4 25.2 1.7 .8-.1 1-.6M345.2 144.7l-.1 .1"/>
<path d="M345.2 144.7l-.5 1.4v55.6l.2 1 1 1.2 1 .3 25.3 1.7 1.1-.2 .7-.5M345.2 144.7l.6-.5 1.1-.2 25.3 1.7 1 .3 1.1 1.1 .2 1v55.7l-.5 1.4M350.1 147.5l.5-.2 6.8 .5 .4 .7-.1 2.6-.7 .4-6.7-.6-.4-.7v-2.2zM350.2 147.6l-.3 .1M350.3 147.5l-.2 2.6 .4 .6 6.6 .5 .5-.2M350.3 147.5l-.4 .7v2.3M350.4 147.4l-.4 .2M350.5 151h.1M350.6 146.3l.4 .1M350.6 146.3h.1M350.6 146.1h.1M350.6 146.1v.2"/>
<path d="M350.7 145.3l-.1 .3 .3 .2M350.7 145.3l.4-.1 .2 .2M350.7 145.3h.1M350.8 145.4l.1 .2a.42 .42 0 0 1 .4 .2 .42 .42 0 0 1 0 .5M350.8 147.3l-.5 .2M350.8 145.4h.1M350.9 145.8h.1M351 145.3l.3 .1M351 145.3l-.2 .1M351 145.8l.2 .1M351.2 145.9l-.1 .3-.5-.1M351.3 146.3l-.3 .1"/>
<path d="M351.3 146.3h.1M351.6 146.4h.8M351.6 145.3l.7 .1M351.6 145.3h.1M351.6 146.4h.1M351.6 145.3v1.1M352.3 145.9h-.5v.4l.6 .1M352.3 145.9h.1M352.3 145.4h-.5v.3l.5 .2M352.3 145.4h.1M352.4 146.4h-.1M352.6 146.5h.7"/>
<path d="M352.6 145.3l.2 1 .5 .2M352.6 145.3h.1M352.6 146.4v.1M352.6 145.3v1.2M353.3 146.5h.1M353.5 146.5l.7 .1M353.5 145.4l.7 .2M353.5 145.4h.1M353.5 146.5h.1M353.5 145.4v1.1M354.1 146h.1M354.1 146h-.5v.4l.6 .2"/>
<path d="M354.2 145.6l-.6-.1v.4l.5 .1M354.2 145.6h.1M354.2 146.6h.1M354.4 146l.1 .4M354.5 145.6l-.1 .4M354.5 145.6h.1M354.5 146.4l.8 .1M354.5 145.6l.5-.1 .3 .3M354.6 145.7l.7 .1M354.6 145.7a.47 .47 0 0 0 0 .7 .47 .47 0 0 0 .7 0v.1M354.6 145.7h.1M355.3 145.8h.1"/>
<path d="M355.3 146.5h.1M355.3 145.7h.4M355.4 145.5l.9 .2M355.4 145.6l-.1 .1M355.4 145.5h-.1M355.4 145.5l-.1 .2M355.7 146.7h.2M355.7 146.7h.1M355.7 145.7h.1M355.7 145.7v1M355.9 146.7h.1M356.3 145.7h-.4v1"/>
<path d="M356.3 145.7h.1M357 147.8h.3M357.6 151l-.1 .3M357.6 151l-.7 .4-6.3-.4M357.7 148.1l.1 .5M357.7 150.9l-.1 .4M357.7 150.8l-.1 .5M357.7 150.8v.1M357.8 150.6l-.2 .4M362.4 148.4l.5-.1zM362.5 148.4l.6-.2 6.7 .5 .4 .6v2.6l-.7 .4-6.7-.5-.5-.7v-2.2zM362.7 148.4l-.3 .1"/>
<path d="M362.7 148.4l-.1 2.5 .4 .6 6.5 .5 .6-.2M362.7 148.4l-.4 .7 .1 2.2M363 151.9h.1M363 147.1l.4 .1M363 147.1h.1M363 147h.1M363 147v.1M363.1 146.2v.3l.3 .2M363.1 146.1v.1M363.1 146.1h.1M363.1 146.1h.5l.2 .2M363.2 148.2l-.5 .2"/>
<path d="M363.4 146.7h.1M363.4 146.2h.2M363.4 146.2l-.2 .1 .1 .2a.42 .42 0 0 1 .4 .2 .42 .42 0 0 1 .1 .4M363.4 146.7l.2 .3h-.6M363.5 146.7h-.1M363.6 146.2l.2 .1M363.8 147.1l-.4 .1M363.8 147.1h.1M363.8 146.3h.1M363.9 146.2l.4 .1M363.9 146.1l1 .2M363.9 146.1h.1"/>
<path d="M363.9 146.2h.1M363.9 146.1v.1M364.3 147.2l.2 .1M364.3 147.2h.1M364.3 146.3h.1M364.3 146.3v.9M364.5 147.3h.1M364.7 147.3h.2M364.7 147.3h.1M364.9 146.3h-.4v1M364.9 146.3h.1M364.9 147.3h.1"/>
<path d="M365 147h.5M365 147l-.1 .3M365.2 146.2l.6 1.1M365.2 146.2h.1M365.2 146.2l-.5 1.1M365.3 146.3l.2 .6h-.4zM365.5 147h.1M365.5 147l.1 .3M365.6 147.3h.2M365.6 147.3h.1M365.8 147.3h.1M365.9 147.4h.2"/>
<path d="M365.9 146.2l.7 .2v.4M365.9 147.4h.1M365.9 146.2h.1M365.9 146.2v1.2M366.1 147.4h.1M366.3 146.4l.2 .2M366.3 146.4h-.2v.4l.4-.1M366.5 146.7h.1M366.5 146.9l.3 .5M366.5 146.6v.1M366.5 147.1l-.4-.2v.5M366.5 147.1h.1"/>
<path d="M366.5 147.1l.1 .3M366.6 146.8l-.1 .1M366.6 147.4h.2M366.7 147.4h-.1M366.7 146.4h.4M366.7 146.3l1 .2M366.7 146.3h.1M366.7 146.4h.1M366.7 146.3v.1M366.8 147.4h.1M367.1 147.4h.2M367.1 147.4h.1"/>
<path d="M367.1 146.4v.1M367.1 146.4v1M367.3 147.4v.1M367.7 146.5h-.4v.9M367.7 146.5h.1M369.5 148.6l.2 .1M370 151.9l-.1 .3M370.1 151.8l-.8 .5-6.3-.4M370.1 149l.1 .4M370.1 151.7l-.1 .4M370.2 151.7h-.1M370.2 151.4l-.1 .4"/>
<path d="M248 167.2l.2 .6 .5 .2 5.4 .4M248.3 162.3l-.3 .1M248.4 162.2l-.1 4.8 .1 .5 .5 .3 5.5 .3M248.4 162.2l-.4 .7M248.5 162.1l-.4 .2M248.6 168l5.6 .4M248.7 162l-.4 .1-.3 .4v5M248.7 162h.1M249.7 164.8l.1 .3 1.7 .1M249.7 164.7l1.8 .1 .1 .4M249.7 164.7v.1M249.7 164.7h.1"/>
<path d="M251.6 165.2h-.1M251.6 165.2h.1M254.1 173.8l.3 .5 .5 .3M254.2 168.4v5.7M254.4 168.1v5.5l.2 .5 .5 .2 4.5 .3 .5-.2M254.4 168.1l-.2 .3M254.8 174.6h.1M257.2 171.1h-.1M257.2 171.1l-.1 1.8 .4 .1M257.2 171.1l.4 .1-.1 1.8M257.5 173h.1M260 174.5l-.1 .3"/>
<path d="M260.1 174.4l-.8 .5M260.2 174.3l-.2 .4zM260.3 174l-.2 .4M263.1 165.6l.1 .4 1.8 .1M263.1 165.6h.1M263.2 165.6l1.7 .1 .1 .4M263.2 165.6h-.1M265 166.1h.1M266.2 168.8l-.1 .3M266.3 168.7l-.5 .2-5.5-.4v5.7l-.2 .5-.6 .2-4.7-.3M266.3 168.7l-.8 .5-5.2-.4 5.4 .4 .5-.2M266.3 168.6l-.1 .4z"/>
<path d="M266.4 168.3l-.1 .4M349.9 169.2l-.9 .6M350.8 168.8l-1.7 .9 1.6-.9M351 170.7l.7 1.1v1M351 170.7l.3 .1 .6 .8 .5-.8M351 170.7h.1M351.7 172.8h.3M351.7 172.7v.1M352 172.8h.1M352.4 170.8l.3 .1-.7 .9v1M352.4 170.8h.1M353.1 169a3.3 3.3 0 0 0-4.5 1.5 3.3 3.3 0 0 0 1.6 4.4 3.2 3.2 0 0 0 4.1-.5 3.2 3.2 0 0 0 .3-4"/>
<path d="M354.7 173.6l-.5 .9M355 172.7l-.7 1.7 .7-1.6M356.8 176.5l-.9 .6M356.8 162.9l-.9 .5M357.7 176.1l-1.7 .9 1.6-.9M357.7 162.4l-1.7 .9 1.6-.8M358 166.3l.3 .1M358 166.3h.1M358.1 164.4h.1M358.1 164.4h.3l.5 .8 .5-.7M358.1 164.4l.6 .9M358.2 178.1l1.2 .2v.6"/>
<path d="M358.2 178.1h.1M358.2 178.1v1.9M358.3 166.4l.6-.8 .5 .8M358.3 166.4h.1M358.5 179.1h.4a.36 .36 0 0 1 .4 .4 .36 .36 0 0 1-.4 .3h-.4zM358.7 165.3h.1M358.7 165.3l-.7 1M358.9 178.3h-.4v.6h.7v-.5M358.9 178.3l.3 .1M359.4 164.5h.3l-.7 .9 .7 1.1M359.4 164.5h.1M359.4 166.4l.3 .1"/>
<path d="M359.4 166.4h.1M359.4 178.9l-.2 .1 .4 .4-.1 .5M359.4 178.9h.1M359.5 179.9l-1.3 .1M359.5 179.9h.1M359.7 166.5h.1M360 176.3a3.3 3.3 0 0 0-4.5 1.5 3.3 3.3 0 0 0 1.6 4.5 3.2 3.2 0 0 0 4.1-.6 3.2 3.2 0 0 0 .3-4M360 162.7a3.3 3.3 0 0 0-4.5 1.4 3.3 3.3 0 0 0 1.6 4.5 3.2 3.2 0 0 0 4.1-.5 3.2 3.2 0 0 0 .3-4.1M361.6 167.3l-.5 .9M361.9 180l-.7 1.7 .7-1.6M361.9 166.3l-.7 1.8 .7-1.7M363.7 170.2l-.9 .5"/>
<path d="M364.6 169.7l-1.7 .9 1.6-.8M364.8 173.6l.3 .1M364.8 173.6h.1M365.1 173.7h.1M365.6 171.7h.1M365.6 171.7h.3l.8 2.1M365.6 171.7l-.8 1.9M365.7 172l.4 1h-.7zM366.2 173.2h.1M366.2 173.2l.2 .5M366.2 173.2h-.9l-.2 .5M366.4 173.7l.3 .1"/>
<path d="M366.4 173.7h.1M366.7 173.8h.1M366.9 170a3.3 3.3 0 0 0-4.5 1.4 3.3 3.3 0 0 0 1.6 4.5 3.2 3.2 0 0 0 4-.5 3.2 3.2 0 0 0 .4-4.1M368.5 174.6l-.5 .9M368.8 173.6l-.8 1.8 .8-1.7M270.6 198.2l-.1 .1M275.1 194.4v.1M275.3 194.5h.1M275.5 194.5h.1M278 194.6v.1M278.2 194.6v.1M278.7 189.6l.2 .1"/>
<path d="M278.8 189.5l58.1 4.1M278.9 189.7l58.1 4M280.3 194.8h.1M280.5 194.8v.1M280.9 194.8v.1M280.9 194.8h.1M281.2 194.8l-.1 .1M281.7 194.9h.1M281.9 194.9v.1M317.7 199.6h.2M317.7 198.1h.1M317.7 198.1h.2l.7 1.3v-1.2"/>
<path d="M317.7 199.6h.1M317.7 198.1v1.5M317.9 199.6v-1.2l.6 1.3M317.9 199.6h.1M318.5 199.7h.3M318.5 199.7h.1M318.6 198.2h.2v1.5M318.6 198.2h.1M318.8 199.7h.1M319.2 199.7h.2M319.2 198.2h.2v1.5M319.2 198.2h.1"/>
<path d="M319.2 199.7h.1M319.2 198.2v1.5M319.4 199.7h.1M319.9 199.8h.2M319.9 198.2l.2 .1 .7 1.3v-1.3M319.9 198.2h.1M319.9 199.8h.1M319.9 198.2v1.6M320.1 199.8v-1.3l.6 1.3M320.1 199.8h.1M320.7 199.8h.3M320.7 199.8h.1"/>
<path d="M320.8 198.3h.2v1.5M320.8 198.3h.1M321 199.8h.1M321.2 198.5h.6M321.2 198.3l1.3 .1v.2M321.2 198.5h.1M321.2 198.3h.1M321.2 198.3v.2M321.8 199.9h.2M321.8 199.9h.1M321.8 198.5v.1M321.8 198.5v1.4"/>
<path d="M322 199.9h.1M322.5 198.6h.1M322.5 198.6h-.5v1.3M322.7 200h1M322.7 198.4l1 .1v.2M322.7 198.4h.1M322.7 200h.1M322.7 198.4v1.6M323.6 199.3l-.7-.1v.6h.8v.2M323.6 199.3h.1M323.7 198.7l-.8-.1v.5h.7v.2M323.7 198.7h.1"/>
<path d="M324 198.5h.3l.7 1.4v-1.3M324 198.5h.1M324 198.5v1.5M325 198.6h.2v1.5M325 198.6h.1M325.6 198.6a.91 .91 0 0 1 1.1 .3 .91 .91 0 0 1 0 1.1M325.6 198.6h.1M325.6 198.6v1.6M325.8 198.8a.63 .63 0 0 1 .9 .6 .63 .63 0 0 1-.9 .6zM326.5 199.9h.1M326.7 200h.1M327.3 199a.8 .8 0 0 0 0 1 .8 .8 0 0 0 1 .2"/>
<path d="M327.3 199a.8 .8 0 0 1 1.1 0 .8 .8 0 0 1 0 1.1M327.3 199h.1M328.3 199.6a.55 .55 0 0 0-.8-.6 .55 .55 0 0 0 0 1l.3 .2 .4-.2M328.3 199.6l-.1 .4M329.5 198.9a.91 .91 0 0 1 1.1 .2 .91 .91 0 0 1 .1 1.2M329.5 198.9h.1M329.5 198.9v1.5M330 199.1l.4 .2M330 199.1h-.3v1.2l.8-.1M330 199.1l.5 .2M330.4 199.3l.2 .4M330.5 199.3l.1 .4"/>
<path d="M330.6 199.7l-.1 .4M331.2 199.2l-.1 .4 .4 .3M331.2 199.2h.1M331.2 199.1v.1M331.2 199.1h.6l.3 .2M331.3 199.3a.41 .41 0 0 0 .2 .4 .41 .41 0 0 0 .4 .1l.2 .2v.5M331.5 199.9h.1M331.6 199.2l.5 .1M331.6 199.2l-.3 .1M331.6 199.9l.3 .2-.1 .3-.7-.2M331.6 199.9h.1M332.1 199.3h.1"/>
<path d="M337 193.7h.1M337 193.6l-.1 .1M337 193.6v.1M337 193.6h.1M337.1 193.6h-.2M337.1 193.6h-.1M342.2 198.3l-.2 .4M358.2 180h.1M361.6 180.9l-.5 .9M236.7 200.1a10 10 0 0 0 9.3 9.7M246 209.8l123.3 8.4a8.7 8.7 0 0 0 7-2.7M273.4 215.7h.1"/>
<path d="M273.6 215.7l.7 .2 59.9 4.1 1.1-.2 1.7-1.9M273.6 215.5v.2M275 215.6l58.6 4.1 .6-.1 1.3-1.5M275 215.5v.1M275 215.5l1.4-1.4 .6-.1 58.5 4.1M275.1 213.8l1.2-.2 60.1 4.1 .8 .2-1.8 2-1.2 .2-60.7-4.3-.1-.1zM275.1 215.4l58.5 4 .6-.1 1.2-1.3M276.2 214.3l58.4 3.9M276.4 213.6l-1.1 .2-1.7 1.9M281.3 201.6l.2-.3h.9l.4 .4-.1 1.7-.3 .2-.7-.1-.4-.3 .4 .3M281.3 201.6v1.6M281.3 203.2l.1 .1"/>
<path d="M281.4 201.5h-.1M281.4 201.5h.1M281.4 201.6h.1M281.4 201.5v.2v-.1M281.4 201.5l1.1 .2v1.8M281.4 201.5v.1M282.5 203.5l-.2 .1M282.5 203.5h.1M282.5 203.5h-.2M282.5 203.5v.1M282.5 203.4v.1M284.3 203.2h.1"/>
<path d="M284.3 202.2h.1M284.3 202.2h.2l.3 .7 .2-.7M284.3 202.2v1M284.4 203.2h.1M284.7 203.1h.1M284.7 203.1l-.3-.8v.9M284.8 203.1l.3-.7v.9M284.8 203.1h.1M285 202.2l.3 .1v1M285 202.2v.1M285.1 203.3h.2M285.1 203.3h.1"/>
<path d="M285.3 203.3h-.1M285.5 203.3h.2M285.5 202.3l.2 1M285.5 202.3h.1M285.5 203.3h.1M285.5 202.3v1M285.7 203.3h.1M286 202.5v.7M286 202.5h.1M286 203.2l.4 .2M286 202.4l.5-.1 .2 .3M286.1 202.5l.6 .1"/>
<path d="M286.1 202.5a.44 .44 0 0 0 0 .6 .44 .44 0 0 0 .6 .1v.1M286.1 202.5h.1M286.6 203.4h-.2M286.7 203.3l-.1 .1M286.7 202.6h.1M286.7 203.3h.1M323.7 200h.1M324 200l.2 .1M324 200h.1M324.2 200.1v-1.3l.7 1.3M324.2 200.1h.1M324.9 200.1h.3"/>
<path d="M324.9 200.1h.1M325.2 200.1h.1M325.6 200.2h.1M326.7 200l-1.1 .2M328.2 200h.1M328.4 200.1h.1M329.5 200.4h.1M330.5 200.1v.1M330.7 200.3l-1.2 .1M330.7 200.3h.1M331.1 200.5h.1M331.1 200.2v.1"/>
<path d="M331.1 200.2v.3M332.1 200.5h-1M332.1 200.5h.1M333.2 206.6l.2 .2M333.2 205h.1M333.2 205l-.1 .2M333.2 205v1.8h1.1M333.2 205l1 .1 .1 1.7M334.2 206.8h.1M334.2 206.8l-.1 .1M334.3 206.8h-.1M334.6 218.2v.6"/>
<path d="M334.7 218.2v.6M334.7 218.2h-.1M335.3 218l-.6 .2M335.5 218.1h.1M336.3 217.7l.7 .2M337 217.8v.1M337 206.9l.2 .2h.9M337 206.8l.2 .3M337 205.4v1.5M337 205.3h.1M337 205.3v.1M337.1 205.3l-.1 .1"/>
<path d="M337.1 205.3h1v1.8M337.1 205.3h-.1M338.1 207.1h.1M338.1 207.1l-.2 .1M345.9 219.3h.1M346 219.3l.4 .1M346 219.3h.1M346.1 219.2h.1M346.4 219.4h.1M346.5 219.2h.1M346.6 219.2l-.7 .1M346.6 219.2l-.2 .2"/>
<path d="M346.6 219.2h.1M348.8 219.5h.1M348.8 219.5l.5 .1M349 219.4h.1M349 219.4l-.2 .1M349 219.4h.4M349.3 219.6h.1M349.2 219.6h.1M349.4 219.4h.1M349.4 219.4l-.1 .2M354 219.7a5.2 5.2 0 0 1 4.8 .3 5 5 0 0 1-4.2 .5l-.6-.3-.2-.2zM354 219.9a4.6 4.6 0 0 0 4.6 0"/>
<path d="M354 219.7v.2M354.7 219.7a3.7 3.7 0 0 1 3.3 .2 3.4 3.4 0 0 1-3.4 0zM356 219.3l-1.7 .3-.3 .3M356.6 219.3h.3M356.9 219.3l1 .2 .7 .4M358.6 219.7v.2M373.9 205.2v.1M374 205.2l-.1 .1M376.3 215.5a8.6 8.6 0 0 1-7 2.7M376.3 215.5h.1M378.4 211.5l-.9 2.4-1.2 1.6M378.6 209.4a8.5 8.5 0 0 1-2.2 5.9"/>
<circle cx="251.7" cy="110.6" r=".56"/>
<circle cx="252.1" cy="107.4" r=".57"/>
<circle cx="252.5" cy="104.3" r=".57"/>
<circle cx="252.9" cy="101.1" r=".57"/>
<circle cx="254.9" cy="110.8" r=".55"/>
<circle cx="255.2" cy="107.6" r=".57"/>
<circle cx="255.6" cy="104.5" r=".56"/>
<circle cx="256" cy="101.4" r=".56"/>
<circle cx="258" cy="111" r=".55"/>
<circle cx="258.4" cy="107.9" r=".57"/>
<circle cx="258.8" cy="104.7" r=".56"/>
<circle cx="259.2" cy="101.6" r=".56"/>
<circle cx="261.2" cy="111.2" r=".57"/>
<circle cx="261.5" cy="108.1" r=".57"/>
<circle cx="261.9" cy="104.9" r=".57"/>
<circle cx="262.4" cy="101.8" r=".55"/>
<circle cx="264.3" cy="111.4" r=".57"/>
<circle cx="264.7" cy="108.3" r=".57"/>
<circle cx="265.1" cy="105.1" r=".55"/>
<circle cx="265.5" cy="102" r=".55"/>
<circle cx="267.5" cy="111.7" r=".57"/>
<circle cx="267.9" cy="108.5" r=".57"/>
<circle cx="268.3" cy="105.4" r=".57"/>
<circle cx="268.7" cy="102.2" r=".57"/>
<circle cx="270.6" cy="111.9" r=".57"/>
<circle cx="271" cy="108.7" r=".57"/>
<circle cx="271.4" cy="105.6" r=".57"/>
<circle cx="271.8" cy="102.4" r=".57"/>
<circle cx="351.2" cy="117.4" r=".57"/>
<circle cx="351.6" cy="114.2" r=".57"/>
<circle cx="352" cy="111.1" r=".57"/>
<circle cx="352.4" cy="107.9" r=".57"/>
<circle cx="354.3" cy="117.6" r=".57"/>
<circle cx="354.7" cy="114.4" r=".57"/>
<circle cx="355.1" cy="111.3" r=".57"/>
<circle cx="355.5" cy="108.1" r=".57"/>
<circle cx="357.5" cy="117.8" r=".56"/>
<circle cx="357.9" cy="114.6" r=".57"/>
<circle cx="358.3" cy="111.5" r=".57"/>
<circle cx="358.7" cy="108.4" r=".57"/>
<circle cx="360.7" cy="118" r=".57"/>
<circle cx="361.1" cy="114.9" r=".57"/>
<circle cx="361.4" cy="111.7" r=".56"/>
<circle cx="361.8" cy="108.6" r=".57"/>
<circle cx="363.8" cy="118.2" r=".55"/>
<circle cx="364.2" cy="115.1" r=".57"/>
<circle cx="364.6" cy="111.9" r=".56"/>
<circle cx="365" cy="108.8" r=".56"/>
<circle cx="367" cy="118.4" r=".57"/>
<circle cx="367.4" cy="115.3" r=".57"/>
<circle cx="367.8" cy="112.1" r=".56"/>
<circle cx="368.2" cy="109" r=".57"/>
<circle cx="370.1" cy="118.6" r=".57"/>
<circle cx="370.5" cy="115.5" r=".57"/>
<circle cx="371" cy="112.3" r=".55"/>
<circle cx="371.3" cy="109.2" r=".55"/>
<circle cx="351.7" cy="172" r="3.3"/>
<circle cx="358.6" cy="165.6" r="3.3"/>
<circle cx="358.6" cy="179.3" r="3.3"/>
<circle cx="365.5" cy="172.9" r="3.3"/>
</g>
<path d="M12 269.3h396zM12 269h396v.3h-396z" fill-rule="evenodd" fill="#504e49"/>
<text font-size="7.8" fill="#141413" x="12" y="24.7">Nintendo DS 展开总装</text>
<text font-size="3.5" fill="#141413" x="12" y="274.9">Nintendo DS 详细模型图纸</text>
<g font-size="3.2" fill="#1b365d">
<text x="12" y="15.3">NTR-001 初代 · 双卡槽与原生开合结构</text>
<text x="371.8" y="15.3">NintendoDS-DWG-01 / 12</text>
<text x="107.7" y="44.4">148.7</text>
</g>
<g font-size="3.2" fill="#504e49">
<text x="12" y="30.9">本图册对应初代 Nintendo DS NTR-001 CAD 模型，按公开闭合尺寸建模，包含等大的双屏、DS / GBA 卡槽、中央铰链及主要内部模块。视图由实际实体投影生成，局部尺寸和内部结构为近似示意。</text>
<text x="198.7" y="274.5">单位 mm · 比例见各视图</text>
<text x="317.6" y="274.5">图号 NintendoDS-DWG-01</text>
<text x="12" y="279.3">局部尺寸为本模型近似值 · 内部为布局示意</text>
<text x="198.7" y="278.8">CAD Study · 2026-11-08</text>
<text x="317.6" y="278.8">第 1 / 12 页 · A3</text>
</g>
<g font-size="3.2" fill="#141413">
<text x="98.3" y="241">展开正视 · 1.068:1</text>
<text x="295.2" y="241">展开轴测 · 0.986:1</text>
<text x="12" y="253.3">闭合包络为 148.7 × 84.7 × 28.9 mm。 双 3 英寸 4:3 显示区换算为 60.96 × 45.72 mm。</text>
<text x="12" y="258.6">局部尺寸为本模型近似值，内部为模块布局示意。</text>
</g>
</svg>
